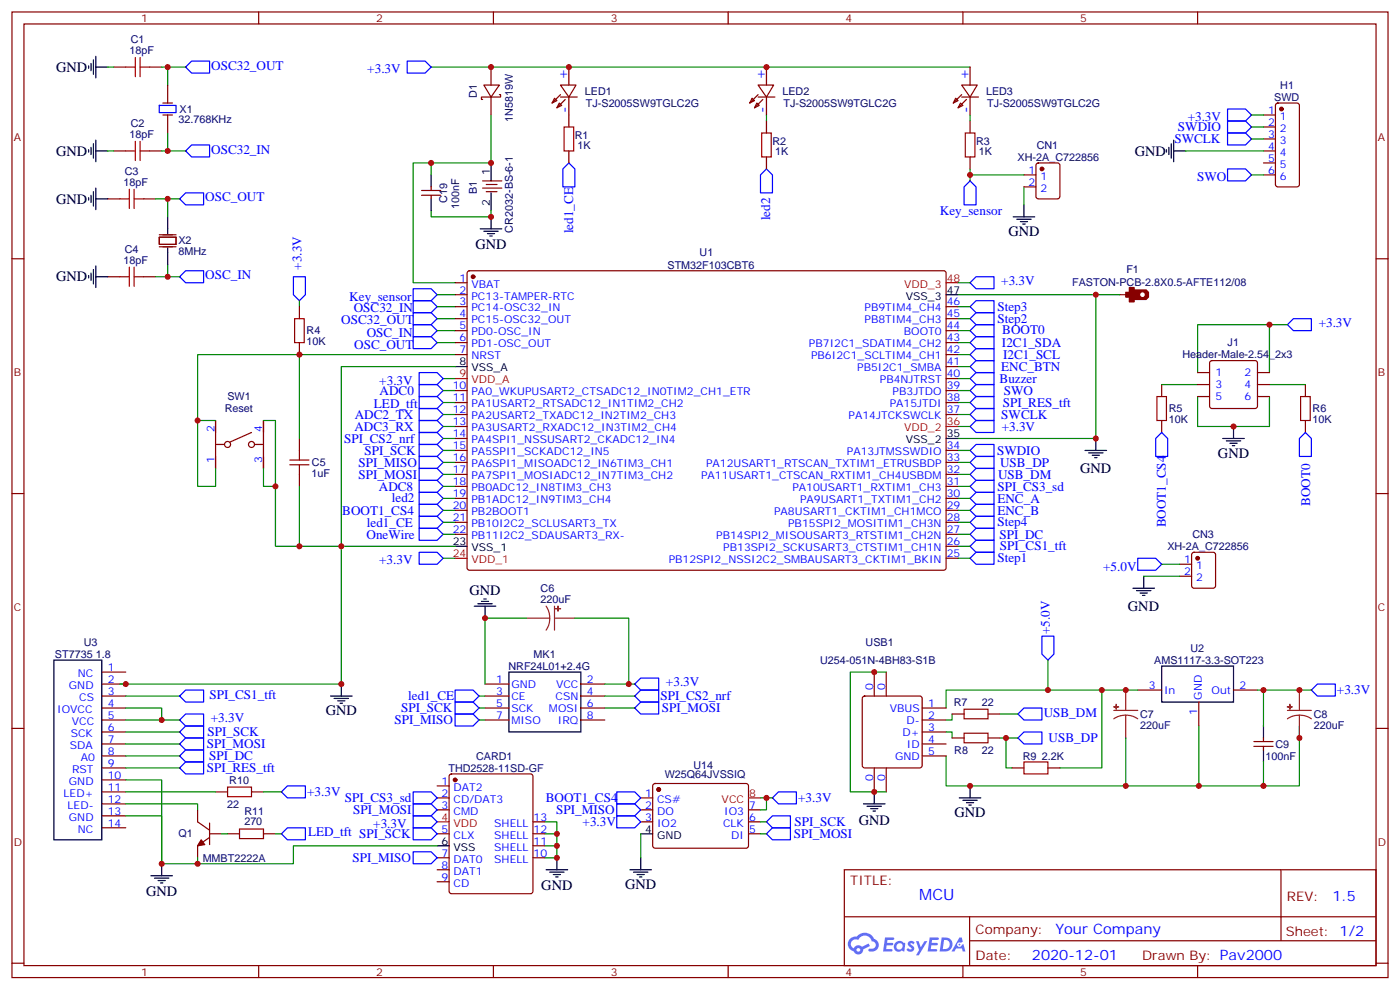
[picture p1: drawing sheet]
<svg xmlns="http://www.w3.org/2000/svg" width="412mm" height="292mm" viewBox="0 0 412 292" stroke-linecap="round" stroke-linejoin="round" font-family="sans-serif">
<g fill="none" stroke="#870000" stroke-width=".35">
<path d="M3.5 3.5h405.4v284.4h-405.4zM7.1 7.1h398.2v277.2h-398.2zM76.2 3.5v3.6M145.3 3.5v3.6M214.5 3.5v3.6M283.6 3.5v3.6M352.8 3.5v3.6M3.5 76.2h3.6M405.3 76.2h3.6M3.5 145.3h3.6M405.3 145.3h3.6M3.5 214.5h3.6"/>
<path d="M405.3 214.5h3.6M248.7 256.1h156.6v28.2h-156.6zM377.3 256.1v20.9M248.7 270h156.5M285.6 277h119.6M285.6 270v14.1M3.5 283.6h3.6M76.2 284.3v3.6M145.3 284.3v3.6M214.5 284.3v3.6M283.6 284.3v3.6M352.8 284.3v3.6"/>
<path d="M405.3 283.6h3.6"/>
</g>
<g fill="#5487ff">
<path d="M267.7 277.3a1.22 1.22 0 0 1 1.7 .3l-.4 .5a.47 .47 0 0 0-.3-.4 .47 .47 0 0 0-.5 .2l.1 .3a1.14 1.14 0 0 1 .8 1.7 1.14 1.14 0 0 1-1.9 0l-.2-.2 .5-.5 .7 .4a.29 .29 0 0 0 .3-.3 .29 .29 0 0 0-.2-.3 1.04 1.04 0 0 1-.6-1.7z"/>
<path d="M260.7 276h2.4l.3 .2-.2 .5-1.8 .1-.1 .8h1.5l.3 .4-.3 .4h-1.6l-.2 1.1h1.7l.2 .3-.2 .3-2.6 .1z"/>
<path d="M273.8 276h2.4l.3 .2-.1 .5-1.8 .1-.2 .8h1.6l.3 .4-.4 .4h-1.6l-.1 1.1h1.7l.2 .3-.2 .3-2.6 .1z"/>
<path d="M282.6 276.1h.7l.3 1.2-.6 .3a.69 .69 0 0 0-1 .3 .69 .69 0 0 0 .4 1 .69 .69 0 0 0 .9-.7l.5-.2 .6 2.2h-.8l-.2-.9h-1.8l-.5 .9h-.8z"/>
<path d="M269.8 277.1h.8l.6 1.8 1.1-1.8h.9l-2.6 4.2h-.8l.9-1.5z"/>
<path d="M277.4 276.1l-.6 4.1h1.3a2.11 2.11 0 0 0 2.5-2.1 2.11 2.11 0 0 0-2.5-2zM278.1 276.8a1.39 1.39 0 0 1 1.7 1.4 1.39 1.39 0 0 1-1.8 1.3h-.3z"/>
<path d="M263.7 277.7a1.54 1.54 0 0 0-.1 2.1 1.54 1.54 0 0 0 2.2 .2l.6 .2 .3-2.3-.2-.2-.4-.1a1.49 1.49 0 0 0-2.4 .1zM264 278.7a.94 .94 0 0 1 1.8 0 .94 .94 0 0 1-1.8 0z"/>
<path d="M250.4 276.4a2.18 2.18 0 0 0 1.1 3.7 1.44 1.44 0 0 0 1.6 1 1.44 1.44 0 0 0 1.2-1.5l2-1-.5-.8-1.9 1a1.47 1.47 0 0 0-2.4 .4 1.39 1.39 0 0 1-.7-1.9 1.39 1.39 0 0 1 2-.5 2.12 2.12 0 0 1 2.2-1.3 2.12 2.12 0 0 1 1.9 1.7 1.14 1.14 0 0 1 1.1 1.4 1.14 1.14 0 0 1-1.7 .8 .43 .43 0 0 0-.5 .3 .43 .43 0 0 0 .4 .5 1.98 1.98 0 0 0 2.5-1.2 1.98 1.98 0 0 0-1.2-2.5 3.1 3.1 0 0 0-5.3-.7l-.9 .1zM252.3 279.7a.55 .55 0 0 1 1.1 0 .55 .55 0 0 1-1.1 0z"/>
<circle cx="282.6" cy="278.1" r=".26"/>
</g>
<g fill="none" stroke="#870000" stroke-width=".35">
<path d="M33.5 19.8h3.5M44.1 19.8h3.5M167.6 19.8v5.2M225.8 19.8v5.2M285.8 19.8v5.2M48 30.3h2.8M48 33.9h2.8M49.4 25v5.3M49.4 33.9v5.3M163.3 28.9l.7 .7-1.4 .7zM164.7 30.3l.8 .7-1.5 .8zM165.1 25h4.6l-2.1 3.6z"/>
<path d="M165.1 27.9l-2.5 2.4M165.1 28.6h4.9M166.5 29.3l-2.5 2.5M167.6 28.6v8.8M221.5 28.9l.7 .7-1.4 .7zM223 30.3l.7 .7-1.5 .8zM223.3 25h4.6l-2.1 3.6zM223.3 28.6h4.9M223.3 27.9l-2.5 2.4M224.7 29.3l-2.5 2.5M225.8 28.6v5.3M225.8 35.6v3.6"/>
<path d="M281.5 28.9l.7 .7-1.4 .7zM282.9 30.3l.7 .7-1.4 .8zM283.3 25h4.6l-2.1 3.6zM283.3 28.6h4.9M283.3 27.9l-2.5 2.4M284.7 29.3l-2.5 2.5M285.8 28.6v5.3M285.8 35.6v3.6M372.2 33.9h3.5M372.2 37.4h3.5M375.9 30.5l.5-.2h5.7l.6 .5 .1 23.5-.5 .7h-5.9l-.6-.4-.1-23.6zM31.7 58.6h3.6"/>
<path d="M33.5 44.4h3.5M42.3 58.6h3.6M44.1 44.4h3.5M142.2 53.3h5.6M142.2 55.4h5.6M143.2 54.3h3.2M143.2 56.4h3.2M167.6 44.4v3.6M225.8 46.2v3.5M285.8 46.2v3.5M372.2 44.4h3.5M372.2 40.9h3.5"/>
<path d="M372.2 48h3.5M372.2 51.5h3.5M46.9 69.8h5v2.2h-5zM46.9 72.7h5M46.9 69.1h5M137.8 79.9l.5-.2 140 .1 .4 .6-.1 87.1-.6 .4h-140l-.4-.7v-86.8zM31.7 81.5h3.6M42.3 81.5h3.6M88.2 90.3v3.5M134.1 83.3h3.5M134.1 86.8h3.5M134.1 90.3h3.5"/>
<path d="M134.1 93.8h3.5M134.1 97.4h3.5M278.7 90.3h3.5M278.7 93.8h3.5M278.7 97.4h3.5M329.8 86.8h2.2M88.2 100.9v3.5M134.1 100.9h3.5M134.1 104.4h3.5M134.1 115h3.5M134.1 118.5h3.5M278.7 100.9h3.5"/>
<path d="M278.7 104.4h3.5M278.7 115h3.5M278.7 118.5h3.5M278.7 111.5h3.5M278.7 107.9h3.5M342.2 113.2v3.6M352.8 109.7h3.5M352.8 113.2h3.5M352.8 116.8h3.5M356.5 106.4l.5-.2h12.7l.5 .2 .2 .5v12.7l-.2 .5-.5 .2h-12.7l-.5-.2-.2-.5v-12.7zM370.4 109.7h3.5M370.4 113.2h3.5"/>
<path d="M370.4 116.8h3.5M384.5 113.2v3.6M63.5 123.8v14.1M63.5 130.9h2.5M74.1 127.4l-6.4 2.8M75.1 130.9h2.5M77.6 123.8v14.1M88.2 129.1v3.5M88.2 139.7v3.5M134.1 122.1h3.5M134.1 125.6h3.5M134.1 129.1h3.5"/>
<path d="M134.1 132.6h3.5M134.1 136.2h3.5M134.1 139.7h3.5M278.7 122.1h3.5M278.7 132.6h3.5M278.7 136.2h3.5M278.7 139.7h3.5M342.2 123.8v3.6M384.5 123.8v3.6M134.1 143.2h3.5M134.1 146.8h3.5M134.1 150.3h3.5"/>
<path d="M134.1 153.8h3.5M134.1 157.3h3.5M278.7 143.2h3.5M278.7 146.8h3.5M278.7 150.3h3.5M278.7 153.8h3.5M278.7 157.3h3.5M278.7 164.4h3.5M278.7 160.9h3.5M30 197.9h7M257.5 197.9v7.1M261.1 197.9v7.1"/>
<path d="M30 219.1h7M30 215.5h7M30 212h7M30 208.5h7M30 205h7M30 201.4h7M142.9 212h7M142.9 208.5h7M142.9 205h7M142.9 201.4h7M171.1 212h7.1M171.1 208.5h7.1"/>
<path d="M171.1 205h7.1M171.1 201.4h7.1M254.2 205.2l.5-.2h16.2l.5 .2 .2 .5v19.7l-.2 .5-.5 .2h-16.2l-.5-.2-.2-.5v-19.7zM271.6 219.1h7.1M271.6 215.5h7.1M271.6 212h7.1M271.6 208.5h7.1M280.5 210.3h3.5M280.5 217.3h3.5M291 210.3h3.6M291 217.3h3.6M335.1 203.2h7.1"/>
<path d="M353.1 206.7v7.1M363.4 203.2h7M369.4 219.8h5.6M369.4 218.4h5.6M372.2 217.3v1.1M372.2 219.8v1M30 236.7h7M30 233.2h7M30 229.7h7M30 226.1h7M30 222.6h7M58.2 238.5v3.5l3.5 2.5"/>
<path d="M63.5 233.2h3.5M74.1 233.2h3.5M128.8 231.4h3.5M128.8 235h3.5M128.8 238.5h3.5M132.5 228.1l.5-.2h23.3l.5 .2 .2 .5v33.9l-.2 .5-.5 .2h-23.3l-.5-.3-.2-.4v-33.9zM257.5 226.1v7.1M261.1 226.1v7.1M271.6 222.6h7.1M298.1 226.1h3.5M308.7 226.1h3.5M30 243.8h7"/>
<path d="M30 240.2h7M61.7 242.4v6.3M61.7 246.6l-3.5 2.5v3.5M61.7 245.5h3.6M67 245.5h3.6M77.6 245.5h3.5M128.8 245.5h3.5M128.8 252.6h3.5M128.8 256.1h3.5M128.8 259.6h3.5M157 245.5h3.5M157 252.6h3.5"/>
<path d="M157 249.1h3.5M157 242h3.5"/>
<circle cx="67" cy="130.9" r=".88"/>
<circle cx="74.1" cy="130.9" r=".88"/>
</g>
<g fill="#870000" stroke="#870000" stroke-width=".35">
<path d="M59.3 247.3l1 1.4-2.1 .4z"/>
<path d="M333.4 85.4h4.2l.7 .7v1.4l-.7 .7h-4.2z"/>
<circle cx="139.3" cy="81.5" r=".53"/>
<circle cx="134.1" cy="229.7" r=".53"/>
<circle cx="377.5" cy="32.1" r=".53"/>
</g>
<g fill="none" stroke="#000" stroke-width=".35">
<path d="M26.1 19.4v.7M26.8 18.7v2.1M27.5 17.6v4.3M28.2 16.6v6.3M28.2 19.8h3.5M26.1 44.1v.7M26.1 58.2v.7M26.8 43.4v2.1M26.8 57.5v2.1M27.5 42.3v4.3M27.5 56.4v4.3M28.2 58.6h3.5"/>
<path d="M28.2 41.3v6.3M28.2 55.4v6.3M28.2 44.4h3.5M144.6 48v5.3M144.6 56.8v5.3M343.6 44.1v.7M344.3 43.4v2.1M345 42.3v4.3M345.7 44.4h3.5M345.7 41.3v6.3M27.5 79.4v4.2M28.2 78.3v6.4"/>
<path d="M49.4 63.9v4.9M49.4 73v5M141.5 67.4h6.3M142.5 68.1h4.3M143.6 68.8h2.1M144.3 69.5h.7M144.6 63.9v3.5M298.4 63.9h6.4M299.5 64.6h4.2M300.6 65.3h2.1M301.3 66h.7M301.6 60.3v3.6"/>
<path d="M26.1 81.1v.7M26.8 80.4v2.1M28.2 81.5h3.5M278.7 86.8h3.5M134.1 107.9h3.5M278.7 129.1h3.5M319.6 132.6h6.4M320.7 133.3h4.2M321.7 134.1h2.1M322.4 134.8h.7M322.8 129.1v3.5M360.2 129.1h6.3"/>
<path d="M361.2 129.8h4.3M362.3 130.5h2.1M363 131.2h.7M363.4 125.6v3.5M134.1 160.9h3.5M139.7 178.5h6.3M140.8 177.8h4.2M141.8 177.1h2.1M142.5 176.4h.7M142.9 178.5v3.5M15.9 194.4h14.1v52.9h-14.1zM149.9 197.9h21.2v17.6h-21.2z"/>
<path d="M342.2 196.1h21.2v10.6h-21.2zM97.4 205h6.3M98.4 205.7h4.3M99.5 206.4h2.1M100.2 207.1h.7M100.5 201.4v3.6M372.2 213.8v3.5M254.4 236.7h6.3M255.4 237.4h4.2M256.5 238.1h2.1M257.2 238.8h.7M257.5 233.2v3.5"/>
<path d="M282.6 235h6.3M283.6 235.7h4.3M284.7 236.4h2.1M285.4 237.1h.7M285.8 231.4v3.6M372.2 220.8v3.6M44.4 257.9h6.4M45.5 258.6h4.2M46.6 259.3h2.1M47.3 260h.7M47.6 254.4v3.5M128.8 249.1h3.5"/>
<path d="M160.9 256.1h6.3M161.9 256.8h4.3M163 257.5h2.1M163.7 258.2h.7M164 252.6v3.5"/>
</g>
<path d="M278.7 83.3h3.5M134.1 111.5h3.5M278.7 125.6h3.5M134.1 164.4h3.5M128.8 242h3.5" fill="none" stroke="#f00" stroke-width=".35"/>
<g fill="none" stroke="#00f" stroke-width=".35">
<path d="M54.7 19.8l1.7-1.8h5.3v3.5h-5.3zM119.9 18h5.3l1.8 1.8-1.8 1.7h-5.3zM361.6 39.2h5.3l1.8 1.7-1.8 1.8h-5.3zM361.6 35.6h5.3l1.8 1.8-1.8 1.8h-5.3zM361.6 32.1h5.3l1.8 1.8-1.8 1.7h-5.3zM52.9 58.6l1.8-1.8h5.3v3.5h-5.3zM54.7 44.4l1.7-1.7h5.3v3.5h-5.3zM167.6 48l1.7 1.7v5.3h-3.5v-5.3zM225.8 49.7l1.7 1.8v5.3h-3.5v-5.3zM285.8 53.3l1.7 1.7v5.3h-3.5v-5.3zM361.6 49.7h5.3l1.8 1.8-1.8 1.8h-5.3zM52.9 81.5l1.8-1.8h5.3v3.6h-5.3z"/>
<path d="M86.4 81.5h3.6v5.3l-1.8 1.7-1.8-1.7zM121.7 99.1h5.3l1.8 1.8-1.8 1.8h-5.3zM121.7 95.6h5.3l1.8 1.8-1.8 1.7h-5.3zM121.7 88.5h5.3l1.8 1.8-1.8 1.8h-5.3zM121.7 92.1h5.3l1.8 1.7-1.8 1.8h-5.3zM121.7 85h5.3l1.8 1.8-1.8 1.7h-5.3zM285.8 93.8l1.7-1.7h5.3v3.5h-5.3zM287.5 81.5h5.3v3.5h-5.3l-1.7-1.7zM287.5 95.6h5.3v3.5h-5.3l-1.7-1.7zM287.5 88.5h5.3v3.6h-5.3l-1.7-1.8zM379.2 95.6l1.8-1.8h5.3v3.6h-5.3zM123.5 116.8h5.3l1.7 1.7-1.7 1.8h-5.3z"/>
<path d="M123.5 109.7h5.3l1.7 1.8-1.7 1.7h-5.3zM123.5 113.2h5.3l1.7 1.8-1.7 1.8h-5.3zM285.8 118.5l1.7-1.7h5.3v3.5h-5.3zM285.8 100.9l1.7-1.8h5.3v3.6h-5.3zM285.8 111.5l1.7-1.8h5.3v3.5h-5.3zM287.5 113.2h5.3v3.6h-5.3l-1.7-1.8zM287.5 102.7h5.3v3.5h-5.3l-1.7-1.8zM287.5 106.2h5.3v3.5h-5.3l-1.7-1.8zM123.5 130.9h5.3l1.7 1.7-1.7 1.8h-5.3zM123.5 134.4h5.3l1.7 1.8-1.7 1.7h-5.3zM123.5 137.9h5.3l1.7 1.8-1.7 1.8h-5.3zM123.5 127.4h5.3l1.7 1.7-1.7 1.8h-5.3z"/>
<path d="M123.5 123.8h5.3l1.7 1.8-1.7 1.8h-5.3zM123.5 120.3h5.3l1.7 1.8-1.7 1.7h-5.3zM285.8 125.6l1.7-1.8h5.3v3.6h-5.3zM285.8 132.6l1.7-1.7h5.3v3.5h-5.3zM287.5 120.3h5.3v3.5h-5.3l-1.7-1.7zM287.5 137.9h5.3v3.6h-5.3l-1.7-1.8zM287.5 134.4h5.3v3.5h-5.3l-1.7-1.7zM342.2 127.4l1.8 1.7v5.3h-3.6v-5.3zM384.5 127.4l1.8 1.7v5.3h-3.5v-5.3zM123.5 148.5h5.3l1.7 1.8-1.7 1.7h-5.3zM123.5 141.5h5.3l1.7 1.7-1.7 1.8h-5.3zM123.5 152h5.3l1.7 1.8-1.7 1.8h-5.3z"/>
<path d="M123.5 145h5.3l1.7 1.8-1.7 1.7h-5.3zM123.5 155.6h5.3l1.7 1.7-1.7 1.8h-5.3zM285.8 157.3l1.7-1.7h5.3v3.5h-5.3zM285.8 143.2l1.7-1.7h5.3v3.5h-5.3zM285.8 150.3l1.7-1.8h5.3v3.5h-5.3zM287.5 152h5.3v3.6h-5.3l-1.7-1.8zM287.5 159.1h5.3v3.5h-5.3l-1.7-1.7zM287.5 145h5.3v3.5h-5.3l-1.7-1.7zM123.5 162.6h5.3l1.7 1.8-1.7 1.8h-5.3zM285.8 164.4l1.7-1.8h5.3v3.6h-5.3zM306.9 187.3h3.5v5.3l-1.7 1.8-1.8-1.8zM52.9 212l1.8-1.7h5.3v3.5h-5.3z"/>
<path d="M52.9 215.5l1.8-1.7h5.3v3.5h-5.3zM52.9 219.1l1.8-1.8h5.3v3.5h-5.3zM54.7 203.2h5.3v3.5h-5.3l-1.8-1.7zM134.1 206.7h5.2l1.8 1.8-1.8 1.8h-5.2zM134.1 210.3h5.2l1.8 1.7-1.8 1.8h-5.2zM187 201.4l1.7-1.7h5.3v3.5h-5.3zM187 208.5l1.7-1.8h5.3v3.6h-5.3zM187 205l1.7-1.8h5.3v3.5h-5.3zM299.9 210.3l1.7-1.8h5.3v3.5h-5.3zM299.9 217.3l1.7-1.8h5.3v3.6h-5.3zM388.1 201.4h5.2v3.6h-5.2l-1.8-1.8zM52.9 226.1l1.8-1.7h5.3v3.5h-5.3z"/>
<path d="M52.9 222.6l1.8-1.8h5.3v3.6h-5.3zM82.9 233.2l1.8-1.8h5.3v3.6h-5.3zM121.7 236.7h5.3l1.8 1.8-1.8 1.7h-5.3zM121.7 233.2h5.3l1.8 1.8-1.8 1.7h-5.3zM82.9 245.5l1.8-1.7h5.3v3.5h-5.3zM121.7 240.2h5.3l1.8 1.8-1.8 1.8h-5.3zM121.7 243.8h5.3l1.8 1.7-1.8 1.8h-5.3zM121.7 250.8h5.3l1.8 1.8-1.8 1.8h-5.3z"/>
</g>
<g fill="none" stroke="#008700" stroke-width=".35">
<path d="M31.7 19.8h1.8M47.6 19.8h1.8v5.2M49.4 19.8h5.3M127 19.8h158.8M49.4 39.2v5.2h-1.8M144.6 33.9v14.1h-22.9v35.3h12.4M225.8 33.9v1.7M285.8 33.9v1.7M368.7 33.9h3.5M368.7 37.4h3.5M31.7 44.4h1.8M45.9 58.6h3.5v5.3"/>
<path d="M49.4 44.4h5.3M49.4 58.6h3.5M285.8 51.5h15.8M285.8 49.7v3.6M301.6 55v5.3M349.2 44.4h23M368.7 40.9h3.5M368.7 51.5h3.5M49.4 78v3.5h-3.5M127 62.1v1.8h17.6v-1.8M49.4 81.5h3.5M88.2 88.5v1.8"/>
<path d="M128.8 97.4h5.3M128.8 93.8h5.3M128.8 90.3h5.3M128.8 86.8h5.3M282.2 86.8h40.6v42.3h-40.6M282.2 83.3h3.6M282.2 97.4h3.6M373.9 95.6h5.3M88.2 104.4h-30v19.4M128.8 100.9h5.3M130.5 111.5h3.6M130.5 115h3.6"/>
<path d="M134.1 107.9h-33.6v53h33.6M134.1 104.4h-45.9v24.7M282.2 111.5h3.6M282.2 100.9h3.6M282.2 115h3.6M282.2 104.4h3.6M282.2 118.5h3.6M282.2 107.9h3.6M342.2 113.2h10.6M352.8 116.8v8.8h21.1v-8.8M352.8 109.7v-14.1h21.1v14.1M373.9 113.2h10.6"/>
<path d="M63.5 123.8h-5.3v19.4h5.3v-5.3M77.6 123.8h3.5v37.1h7.1M77.6 137.9v5.3h3.5M130.5 125.6h3.6M130.5 132.6h3.6M130.5 136.2h3.6M130.5 139.7h3.6M130.5 122.1h3.6M130.5 129.1h3.6M282.2 125.6h3.6M282.2 132.6h3.6M282.2 136.2h3.6"/>
<path d="M282.2 139.7h3.6M282.2 122.1h3.6M88.2 143.2v17.7h12.3v40.5h-65.2M130.5 150.3h3.6M130.5 143.2h3.6M130.5 153.8h3.6M130.5 146.8h3.6M130.5 157.3h3.6M282.2 143.2h3.6M282.2 153.8h3.6M130.5 164.4h3.6M282.2 164.4h3.6"/>
<path d="M155.2 182h-12.3v19.4M169.3 182h15.9v19.4M261.1 197.9h-10.6v35.3h10.6M308.7 194.4v8.8M37 208.5h10.6v3.5M37 205h15.9M37 215.5h15.9M37 219.1h15.9M37 212h15.9M141.1 212h1.8M141.1 208.5h1.8M178.2 201.4h8.8"/>
<path d="M178.2 208.5h8.8M278.7 215.5h1.8v1.8M280.5 210.3v1.7h-1.8M294.6 210.3h5.3M294.6 217.3h5.3M296.3 217.3v8.8h1.8M324.6 203.2v22.9h-12.4M331.6 217.3v14.1M335.1 203.2h-56.4v5.3M353.1 213.8v17.6h-74.4v-8.8M370.4 203.2h15.9M372.2 203.2v10.6"/>
<path d="M382.8 213.8v17.6h-29.7M37 229.7h10.6v24.7M37 236.7h21.2v1.8M37 226.1h15.9M37 222.6h15.9M37 233.2h26.5M372.2 224.4v7M37 240.2h10.6v14.2M58.2 252.6v1.8h-10.6M128.8 249.1h-42.4v5.3h-28.2M160.5 242h3.5v3.5h-3.5M164 245.5v3.6h-3.5"/>
<path d="M164 249.1v3.5h-3.5"/>
</g>
<g fill="none" stroke="#a10000" stroke-width=".35">
<path d="M37 19.8h2.9M39.9 16.9v5.7M41.3 19.8h2.8M41.3 16.9v5.7M166.2 37.4h2.8v7h-2.8zM224.4 39.2h2.8v7h-2.8zM284.3 39.2h2.9v7h-2.9zM35.3 58.6h2.8M37 44.4h2.9M38.1 55.7v5.7M39.5 58.6h2.8M39.5 55.7v5.7"/>
<path d="M39.9 41.6v5.7M41.3 41.6v5.7M41.3 44.4h2.8M38.1 78.7v5.6M39.5 78.7v5.6M35.3 81.5h2.8M39.5 81.5h2.8M86.8 93.8h2.8v7.1h-2.8zM340.8 116.8h2.8v7h-2.8zM383.1 116.8h2.8v7h-2.8zM85.4 135.5h5.6M85.4 136.9h5.6"/>
<path d="M88.2 132.6v2.9M88.2 136.9v2.8M284 208.8h7v2.9h-7zM284 215.9h7v2.8h-7zM67 231.8h7.1v2.8h-7.1zM301.6 224.4h7.1v3.5h-7.1zM70.6 244.1h7v2.8h-7z"/>
</g>
<path d="M46.9 31.1h4.9l.1 2-4.9 .1z" fill="none" stroke="#00c" stroke-width=".35"/>
<g fill="none" stroke="#8c2424" stroke-width=".35">
<path d="M160.9 178.5l.8 1.7 .2 1.8M163.3 178.5v7.1M155.2 182h6.7M161.9 182l-.2 1.9-.8 1.7M163.3 182h6M328.1 209.2h7M331.6 210.6l1.9 .2 1.6 .9M331.6 210.6l-1.8 .2-1.7 .9M331.6 203.2v6M331.6 210.6v6.7M379.2 209.2h7.1M382.8 210.6l1.8 .2 1.7 .9"/>
<path d="M382.8 210.6l-1.9 .2-1.7 .9M382.8 203.2v6M382.8 210.6v6.7"/>
</g>
<g fill="#8c2424" stroke="#8c2424" stroke-width=".35">
<path d="M328.1 208.1l1.4 .1z"/>
<path d="M328.8 207.4v1.4z"/>
<path d="M379.2 208.1l1.4 .1z"/>
<path d="M379.9 207.4l.1 1.4z"/>
<path d="M164.4 178.5v1.4z"/>
<path d="M163.7 179.2h1.4z"/>
</g>
<circle cx="336.5" cy="86.8" r=".86" fill="#fff" stroke="#870000" stroke-width=".35"/>
<g fill="#870000" stroke="#870000" stroke-width=".35">
<path d="M332.7 84.7h1.4v4.2h-1.4z"/>
<path d="M331.6 86.1h1.1v1.4h-1.1z"/>
<circle cx="306.9" cy="49.7" r=".53"/>
<circle cx="352.8" cy="164.4" r=".53"/>
<circle cx="194" cy="232.5" r=".53"/>
</g>
<g fill="none" stroke="#008700" stroke-width=".35">
<path d="M127 48v3.5M282.2 90.3h3.6M282.2 93.8h3.6M322.8 86.8h7M130.5 118.5h3.6M282.2 150.3h3.6M282.2 146.8h3.6M282.2 157.3h3.6M282.2 160.9h3.6M336.9 169.7h10.6M342.2 166.2h5.3M141.1 205h1.8"/>
<path d="M178.2 205h8.8M77.6 233.2h5.3M224 235h3.5M225.8 235v3.5h-1.8M65.3 245.5h1.7M81.1 245.5h1.8M188.7 245.5v7.1M224 245.5h1.8M224 242h1.8"/>
</g>
<g fill="none" stroke="#870000" stroke-width=".35">
<path d="M144.6 19.8v5.2M142.5 25h4.6l-2.5 3.6zM144.6 28.6h-2.8v.7h.4M144.6 28.6v5.3M147.1 27.9h.4v.7h-2.9M124.2 57.5h5.6M124.2 56.1h5.6M127 55v1.1M127 57.5v1.1M301.6 51.5h3.6M301.6 55h3.6M305.4 48.2l.5-.2h5.6l.7 .4v9.5l-.5 .6-5.8 .1-.7-.5v-9.4z"/>
<path d="M347.5 166.2h3.5M347.5 169.7h3.5M351.2 162.8l.5-.2h5.7l.6 .5 .1 9.4-.5 .7h-5.9l-.6-.4-.1-9.5zM188.7 235h3.6M188.7 238.5h3.6M192.5 230.9l.5-.2 27.1 .1 .4 .6-.1 17.9-.6 .5-27.1-.1-.4-.6v-17.7zM220.5 238.5h3.5M188.7 242h3.6M220.5 242h3.5M220.5 245.5h3.5"/>
</g>
<path d="M335.1 164.4h5.3l1.8 1.8-1.8 1.7h-5.3zM134.1 203.2h5.2l1.8 1.8-1.8 1.7h-5.2zM181.7 236.7h5.3l1.7 1.8-1.7 1.7h-5.3zM181.7 233.2h5.3l1.7 1.8-1.7 1.7h-5.3zM227.5 235l1.8-1.8h5.3v3.5h-5.3zM181.7 240.2h5.3l1.7 1.8-1.7 1.8h-5.3zM225.8 242l1.7-1.8h5.3v3.6h-5.3zM225.8 245.5l1.7-1.7h5.3v3.5h-5.3z" fill="none" stroke="#00f" stroke-width=".35"/>
<g fill="none" stroke="#000" stroke-width=".35">
<path d="M127 51.5v3.5M127 58.6v3.5M333.7 173.2h6.4M334.8 173.9h4.2M335.8 174.6h2.2M336.5 175.3h.8M336.9 169.7v3.5M185.6 256.1h6.3M186.6 256.8h4.3M187.7 257.5h2.1M188.4 258.2h.7M188.7 245.5h3.6"/>
<path d="M188.7 252.6v3.5"/>
</g>
<path d="M220.5 235h3.5" fill="none" stroke="#f00" stroke-width=".35"/>
<g fill="#c00">
<circle cx="49.4" cy="19.8" r=".88"/>
<circle cx="47.6" cy="254.4" r=".88"/>
<circle cx="363.4" cy="125.6" r=".88"/>
<circle cx="373.9" cy="95.6" r=".88"/>
<circle cx="353.1" cy="231.4" r=".88"/>
<circle cx="296.3" cy="217.3" r=".88"/>
<circle cx="324.6" cy="203.2" r=".88"/>
<circle cx="372.2" cy="203.2" r=".88"/>
<circle cx="372.2" cy="231.4" r=".88"/>
<circle cx="100.5" cy="160.9" r=".88"/>
<circle cx="37" cy="201.4" r=".88"/>
<circle cx="100.5" cy="201.4" r=".88"/>
<circle cx="49.4" cy="44.4" r=".88"/>
<circle cx="49.4" cy="58.6" r=".88"/>
<circle cx="49.4" cy="81.5" r=".88"/>
<circle cx="88.2" cy="104.4" r=".88"/>
<circle cx="88.2" cy="160.9" r=".88"/>
<circle cx="81.1" cy="143.2" r=".88"/>
<circle cx="58.2" cy="123.8" r=".88"/>
<circle cx="322.8" cy="129.1" r=".88"/>
<circle cx="167.6" cy="19.8" r=".88"/>
<circle cx="308.7" cy="203.2" r=".88"/>
<circle cx="164" cy="245.5" r=".88"/>
<circle cx="164" cy="249.1" r=".88"/>
<circle cx="164" cy="252.6" r=".88"/>
<circle cx="285.8" cy="231.4" r=".88"/>
<circle cx="257.5" cy="197.9" r=".88"/>
<circle cx="257.5" cy="233.2" r=".88"/>
<circle cx="331.6" cy="203.2" r=".88"/>
<circle cx="382.8" cy="203.2" r=".88"/>
<circle cx="382.8" cy="217.3" r=".88"/>
<circle cx="331.6" cy="231.4" r=".88"/>
<circle cx="142.9" cy="182" r=".88"/>
<circle cx="185.2" cy="201.4" r=".88"/>
<circle cx="47.6" cy="212" r=".88"/>
<circle cx="225.8" cy="19.8" r=".88"/>
<circle cx="285.8" cy="51.5" r=".88"/>
<circle cx="322.8" cy="86.8" r=".88"/>
<circle cx="58.2" cy="254.4" r=".88"/>
<circle cx="225.8" cy="234.9" r=".88"/>
<circle cx="144.6" cy="19.8" r=".88"/>
<circle cx="144.6" cy="48" r=".88"/>
<circle cx="127" cy="48" r=".88"/>
<circle cx="144.6" cy="63.9" r=".88"/>
</g>
<text font-size="4.6" fill="#00f" x="270.8" y="265.1">MCU</text>
<g font-size="4.2">
<text x="16.5" y="21.1">GND</text>
<text x="16.5" y="45.9">GND</text>
<text x="334.3" y="45.9">GND</text>
<text x="16.5" y="59.9">GND</text>
<text x="297" y="69.5">GND</text>
<text x="140.1" y="73.4">GND</text>
<text x="16.5" y="82.9">GND</text>
<text x="358.8" y="134.8">GND</text>
<text x="318.1" y="139.3">GND</text>
<text x="138.3" y="175.2">GND</text>
<text x="332.3" y="179.9">GND</text>
<text x="96" y="210.6">GND</text>
<text x="252.9" y="242.8">GND</text>
<text x="281.2" y="240.6">GND</text>
<text x="43" y="264">GND</text>
<text x="159.5" y="262.2">GND</text>
<text x="184.1" y="261.8">GND</text>
</g>
<g font-size="4.2" fill="#00f">
<text x="167.2" y="23.6" transform="rotate(-90 167.2 23.6)">+</text>
<text x="225.4" y="23.6" transform="rotate(-90 225.4 23.6)">+</text>
<text x="285.4" y="23.6" transform="rotate(-90 285.4 23.6)">+</text>
<text x="167.6" y="33.3" transform="rotate(-90 167.6 33.3)">-</text>
<text x="225.8" y="33.3" transform="rotate(-90 225.8 33.3)">-</text>
<text x="285.8" y="33.3" transform="rotate(-90 285.8 33.3)">-</text>
<text x="392.5" y="265.4">1.5</text>
<text x="310.9" y="274.9">Your Company</text>
<text x="304" y="282.7">2020-12-01</text>
</g>
<g font-size="3.9" fill="#00f">
<text x="62.2" y="20.5">OSC32_OUT</text>
<text x="108.2" y="21.6">+3.3V</text>
<text x="349.9" y="35.7">+3.3V</text>
<text x="347" y="38.7">SWDIO</text>
<text x="62.2" y="45.2">OSC32_IN</text>
<text x="345.9" y="42.1">SWCLK</text>
<text x="352.6" y="53.2">SWO</text>
<text x="60.4" y="59.3">OSC_OUT</text>
<text x="226.8" y="64.8" transform="rotate(-90 226.8 64.8)">led2</text>
<text x="276.9" y="63.3">Key_sensor</text>
<text x="168.9" y="68.7" transform="rotate(-90 168.9 68.7)">led1_CE</text>
<text x="60.4" y="82.3">OSC_IN</text>
<text x="88.8" y="79.4" transform="rotate(-90 88.8 79.4)">+3.3V</text>
<text x="295" y="84">+3.3V</text>
<text x="102.9" y="88.5">Key_sensor</text>
<text x="100.5" y="95.5">OSC32_OUT</text>
<text x="104.2" y="92">OSC32_IN</text>
<text x="293.8" y="95">Step2</text>
<text x="293.8" y="91.5">Step3</text>
<text x="108" y="99.1">OSC_IN</text>
<text x="295.2" y="98.5">BOOT0</text>
<text x="388.4" y="96.3">+3.3V</text>
<text x="104.3" y="102.7">OSC_OUT</text>
<text x="295.2" y="102.2">I2C1_SDA</text>
<text x="295.5" y="105.7">I2C1_SCL</text>
<text x="111.7" y="113.3">+3.3V</text>
<text x="294.4" y="112.8">Buzzer</text>
<text x="294.9" y="109.3">ENC_BTN</text>
<text x="111.8" y="116.3">ADC0</text>
<text x="295.4" y="119.8">SPI_RES_tft</text>
<text x="295.7" y="116.3">SWO</text>
<text x="104.5" y="123.3">ADC2_TX</text>
<text x="110.1" y="120.2">LED_tft</text>
<text x="295" y="123.4">SWCLK</text>
<text x="101.4" y="130.4">SPI_CS2_nrf</text>
<text x="104.4" y="126.8">ADC3_RX</text>
<text x="295.1" y="126.9">+3.3V</text>
<text x="105.6" y="137.4">SPI_MISO</text>
<text x="107.4" y="133.9">SPI_SCK</text>
<text x="293.7" y="133.9">SWDIO</text>
<text x="294.6" y="137.4">USB_DP</text>
<text x="105.6" y="140.9">SPI_MOSI</text>
<text x="294" y="140.9">USB_DM</text>
<text x="111.6" y="144.5">ADC8</text>
<text x="115.4" y="147.8">led2</text>
<text x="293.8" y="144.5">SPI_CS3_sd</text>
<text x="293.8" y="148">ENC_A</text>
<text x="385.9" y="149" transform="rotate(-90 385.9 149)">BOOT0</text>
<text x="100.8" y="151.5">BOOT1_CS4</text>
<text x="108.1" y="155.1">led1_CE</text>
<text x="293.8" y="151.5">ENC_B</text>
<text x="293.8" y="155">Step4</text>
<text x="343.5" y="155.3" transform="rotate(-90 343.5 155.3)">BOOT1_CS4</text>
<text x="108" y="158.6">OneWire</text>
<text x="294.4" y="158.6">SPI_DC</text>
<text x="111.7" y="166.2">+3.3V</text>
<text x="293.8" y="165.6">Step1</text>
<text x="294.6" y="162.1">SPI_CS1_tft</text>
<text x="325" y="168">+5.0V</text>
<text x="309.3" y="186.8" transform="rotate(-90 309.3 186.8)">+5.0V</text>
<text x="196.2" y="202.1">+3.3V</text>
<text x="61.7" y="205.8">SPI_CS1_tft</text>
<text x="118.2" y="209.8">SPI_SCK</text>
<text x="120.2" y="206.2">led1_CE</text>
<text x="194.5" y="206.3">SPI_CS2_nrf</text>
<text x="195" y="209.7">SPI_MOSI</text>
<text x="393.8" y="204.4">+3.3V</text>
<text x="62.1" y="212.7">+3.3V</text>
<text x="116.2" y="213.3">SPI_MISO</text>
<text x="307.4" y="211">USB_DM</text>
<text x="60.9" y="220.3">SPI_MOSI</text>
<text x="61.1" y="216.8">SPI_SCK</text>
<text x="308.9" y="218.5">USB_DP</text>
<text x="60.9" y="227.4">SPI_RES_tft</text>
<text x="61.6" y="223.9">SPI_DC</text>
<text x="90.5" y="234.5">+3.3V</text>
<text x="101.6" y="236.2">SPI_CS3_sd</text>
<text x="104" y="239.8">SPI_MOSI</text>
<text x="160.8" y="236.2">BOOT1_CS4</text>
<text x="163.8" y="239.7">SPI_MISO</text>
<text x="235.1" y="236.2">+3.3V</text>
<text x="110" y="243.8">+3.3V</text>
<text x="171.6" y="243.3">+3.3V</text>
<text x="234" y="243.2">SPI_SCK</text>
<text x="90.7" y="246.3">LED_tft SPI_SCK</text>
<text x="233.8" y="246.8">SPI_MOSI</text>
<text x="103.9" y="253.8">SPI_MISO</text>
</g>
<g font-size="3.9" fill="#800">
<text x="250.5" y="260.7">TITLE:</text>
<text x="379.1" y="265.4">REV:</text>
<text x="287.4" y="274.9">Company:</text>
<text x="378.7" y="275.5">Sheet: 1/2</text>
<text x="287.4" y="282.6">Date:</text>
<text x="336.4" y="282.7">Drawn By: Pav2000</text>
</g>
<g font-size="3.2" fill="#800">
<text x="41.6" y="6.5">1</text>
<text x="110.8" y="6.5">2</text>
<text x="179.9" y="6.5">3</text>
<text x="249.1" y="6.5">4</text>
<text x="318.2" y="6.5">5</text>
<text x="4.1" y="41.6">A</text>
<text x="405.9" y="41.6">A</text>
<text x="4.1" y="110.8">B</text>
<text x="405.9" y="110.8">B</text>
<text x="4.1" y="179.9">C</text>
<text x="405.9" y="179.9">C</text>
<text x="4.1" y="249.1">D</text>
<text x="405.9" y="249.1">D</text>
<text x="41.6" y="287.3">1</text>
<text x="110.8" y="287.3">2</text>
<text x="179.9" y="287.3">3</text>
<text x="249.1" y="287.3">4</text>
<text x="318.2" y="287.3">5</text>
</g>
<g font-size="3.2" fill="#000080">
<text x="38.1" y="15.9">18pF</text>
<text x="38.5" y="12.7">C1</text>
<text x="140.5" y="28.9" transform="rotate(-90 140.5 28.9)">D1</text>
<text x="172.3" y="27.9">LED1</text>
<text x="230.5" y="27.9">LED2</text>
<text x="290.5" y="27.9">LED3</text>
<text x="375.3" y="29.6">SWD</text>
<text x="377.1" y="26.2">H1</text>
<text x="52.9" y="33.2">X1</text>
<text x="151.1" y="35.9" transform="rotate(-90 151.1 35.9)">1N5819W</text>
<text x="172.6" y="31.4">TJ-S2005SW9TGLC2G</text>
<text x="230.8" y="31.4">TJ-S2005SW9TGLC2G</text>
<text x="290.8" y="31.4">TJ-S2005SW9TGLC2G</text>
<text x="38.1" y="40.6">18pF</text>
<text x="38.5" y="37.4">C2</text>
<text x="52.6" y="36.3">32.768KHz</text>
<text x="169.3" y="40.9">R1</text>
<text x="170.1" y="43.9">1K</text>
<text x="227.5" y="42.7">R2</text>
<text x="228.3" y="45.6">1K</text>
<text x="287.5" y="42.7">R3</text>
<text x="288.3" y="45.6">1K</text>
<text x="299.8" y="47.3">XH-2A_C722856</text>
<text x="305.4" y="43.8">CN1</text>
<text x="36.7" y="51.5">C3</text>
<text x="36.4" y="54.7">18pF</text>
<text x="131.7" y="59.8" transform="rotate(-90 131.7 59.8)">C19</text>
<text x="140.5" y="57" transform="rotate(-90 140.5 57)">B1</text>
<text x="135.2" y="61.5" transform="rotate(-90 135.2 61.5)">100nF</text>
<text x="52.6" y="72">X2</text>
<text x="151.1" y="68.5" transform="rotate(-90 151.1 68.5)">CR2032-BS-6-1</text>
<text x="36.4" y="77.6">18pF</text>
<text x="36.7" y="74.4">C4</text>
<text x="52.6" y="75.1">8MHz</text>
<text x="206.1" y="75.5">U1</text>
<text x="196.6" y="79.1">STM32F103CBT6</text>
<text x="331.8" y="80.5">F1</text>
<text x="315.8" y="84.3">FASTON-PCB-2.8X0.5-AFTE112/08</text>
<text x="90.3" y="101.6">10K</text>
<text x="90.3" y="98.4">R4</text>
<text x="361.6" y="102">J1</text>
<text x="348.3" y="105.5">Header-Male-2.54_2x3</text>
<text x="67" y="117.8">SW1</text>
<text x="66.2" y="121.4">Reset</text>
<text x="344.3" y="124.7">10K</text>
<text x="344.3" y="121.4">R5</text>
<text x="386.6" y="124.7">10K</text>
<text x="386.6" y="121.4">R6</text>
<text x="91.9" y="137.3">C5</text>
<text x="91.7" y="140.5">1uF</text>
<text x="343.9" y="161.9">XH-2A_C722856</text>
<text x="351.3" y="158.5">CN3</text>
<text x="159.3" y="177.4">220uF</text>
<text x="159.3" y="174.3">C6</text>
<text x="24.7" y="190.1">U3</text>
<text x="255" y="190.2">USB1</text>
<text x="350.7" y="191.9">U2</text>
<text x="16.2" y="193.7">ST7735 1.8</text>
<text x="149.8" y="197.3">NRF24L01+2.4G</text>
<text x="157.2" y="193.7">MK1</text>
<text x="241.6" y="195.5">U254-051N-4BH83-S1B</text>
<text x="340" y="195.4">AMS1117-3.3-SOT223</text>
<text x="281" y="207.8">R7</text>
<text x="289.2" y="207.8">22</text>
<text x="335.8" y="214.6">220uF</text>
<text x="335.8" y="211.4">C7</text>
<text x="387" y="214.6">220uF</text>
<text x="387" y="211.4">C8</text>
<text x="281.1" y="221.9">R8</text>
<text x="289.2" y="221.9">22</text>
<text x="375.7" y="220.2">C9</text>
<text x="132.1" y="227.2">THD2528-11SD-GF</text>
<text x="140.2" y="223.7">CARD1</text>
<text x="204.3" y="226.4">U14</text>
<text x="301.3" y="223.7">R9</text>
<text x="306.9" y="223.7">2.2K</text>
<text x="372.8" y="223.7">100nF</text>
<text x="67.5" y="230.8">R10</text>
<text x="195.8" y="229">W25Q64JVSSIQ</text>
<text x="67" y="237.9">22</text>
<text x="72" y="239.9">R11</text>
<text x="72" y="243.1">270</text>
<text x="52.6" y="246.6">Q1</text>
<text x="59.7" y="253.7">MMBT2222A</text>
</g>
<g font-size="3.2" fill="#00f">
<text x="373.5" y="33.5">1</text>
<text x="377" y="35.3">1</text>
<text x="373.5" y="37">2</text>
<text x="373.5" y="40.6">3</text>
<text x="377" y="38.8">2</text>
<text x="373.5" y="44.1">4</text>
<text x="373.5" y="47.6">5</text>
<text x="377" y="42.3">3</text>
<text x="377" y="45.9">4</text>
<text x="303" y="51.2">1</text>
<text x="306.5" y="52.9">1</text>
<text x="373.5" y="51.2">6</text>
<text x="377" y="49.4">5</text>
<text x="377" y="52.9">6</text>
<text x="303" y="54.7">2</text>
<text x="306.5" y="56.4">2</text>
<text x="135.4" y="82.9">1</text>
<text x="135.4" y="86.4">2</text>
<text x="135.4" y="90">3</text>
<text x="138.9" y="84.7">VBAT</text>
<text x="138.9" y="88.2">PC13-TAMPER-RTC</text>
<text x="278.9" y="90">46</text>
<text x="135.4" y="93.5">4</text>
<text x="138.9" y="91.7">PC14-OSC32_IN</text>
<text x="138.9" y="95.2">PC15-OSC32_OUT</text>
<text x="254.7" y="95.2">PB8TIM4_CH3</text>
<text x="254.7" y="91.7">PB9TIM4_CH4</text>
<text x="278.9" y="93.5">45</text>
<text x="135.4" y="97">5</text>
<text x="135.4" y="100.5">6</text>
<text x="138.9" y="98.8">PD0-OSC_IN</text>
<text x="266.2" y="98.8">BOOT0</text>
<text x="278.9" y="100.5">43</text>
<text x="278.9" y="97">44</text>
<text x="135.4" y="104.1">7</text>
<text x="138.9" y="102.3">PD1-OSC_OUT</text>
<text x="138.9" y="105.8">NRST</text>
<text x="238.3" y="102.3">PB7I2C1_SDATIM4_CH2</text>
<text x="238.9" y="105.8">PB6I2C1_SCLTIM4_CH1</text>
<text x="278.9" y="107.6">41</text>
<text x="278.9" y="104.1">42</text>
<text x="252.5" y="109.4">PB5I2C1_SMBA</text>
<text x="259.2" y="112.9">PB4NJTRST</text>
<text x="278.9" y="111.1">40</text>
<text x="358.1" y="110.8">1</text>
<text x="366.6" y="110.8">2</text>
<text x="133.4" y="114.7">10</text>
<text x="133.4" y="118.2">11</text>
<text x="138.9" y="116.4">PA0_WKUPUSART2_CTSADC12_IN0TIM2_CH1_ETR</text>
<text x="138.9" y="119.9">PA1USART2_RTSADC12_IN1TIM2_CH2</text>
<text x="262.1" y="119.9">PA15JTDI</text>
<text x="262.9" y="116.4">PB3JTDO</text>
<text x="278.9" y="118.2">38</text>
<text x="278.9" y="114.7">39</text>
<text x="358.1" y="114.3">3</text>
<text x="358.1" y="117.8">5</text>
<text x="366.6" y="114.3">4</text>
<text x="366.6" y="117.8">6</text>
<text x="133.4" y="121.7">12</text>
<text x="133.4" y="125.2">13</text>
<text x="138.9" y="123.5">PA2USART2_TXADC12_IN2TIM2_CH3</text>
<text x="250" y="123.5">PA14JTCKSWCLK</text>
<text x="278.9" y="121.7">37</text>
<text x="63.1" y="127.4" transform="rotate(-90 63.1 127.4)">2</text>
<text x="77.3" y="127.4" transform="rotate(-90 77.3 127.4)">4</text>
<text x="133.4" y="128.8">14</text>
<text x="138.9" y="127">PA3USART2_RXADC12_IN3TIM2_CH4</text>
<text x="138.9" y="130.5">PA4SPI1_NSSUSART2_CKADC12_IN4</text>
<text x="63.1" y="136.4" transform="rotate(-90 63.1 136.4)">1</text>
<text x="77.3" y="136.4" transform="rotate(-90 77.3 136.4)">3</text>
<text x="133.4" y="132.3">15</text>
<text x="133.4" y="135.8">16</text>
<text x="138.9" y="134.1">PA5SPI1_SCKADC12_IN5</text>
<text x="138.9" y="137.6">PA6SPI1_MISOADC12_IN6TIM3_CH1</text>
<text x="208" y="137.6">PA12USART1_RTSCAN_TXTIM1_ETRUSBDP</text>
<text x="249.5" y="134.1">PA13JTMSSWDIO</text>
<text x="278.9" y="135.8">33</text>
<text x="278.9" y="132.3">34</text>
<text x="133.4" y="139.3">17</text>
<text x="133.4" y="142.9">18</text>
<text x="138.9" y="141.1">PA7SPI1_MOSIADC12_IN7TIM3_CH2</text>
<text x="206.5" y="141.1">PA11USART1_CTSCAN_RXTIM1_CH4USBDM</text>
<text x="278.9" y="142.9">31</text>
<text x="278.9" y="139.3">32</text>
<text x="133.4" y="146.4">19</text>
<text x="133.4" y="149.9">20</text>
<text x="138.9" y="144.6">PB0ADC12_IN8TIM3_CH3</text>
<text x="138.9" y="148.2">PB1ADC12_IN9TIM3_CH4</text>
<text x="233.4" y="144.6">PA10USART1_RXTIM1_CH3</text>
<text x="235.7" y="148.2">PA9USART1_TXTIM1_CH2</text>
<text x="278.9" y="149.9">29</text>
<text x="278.9" y="146.4">30</text>
<text x="133.4" y="153.5">21</text>
<text x="138.9" y="151.7">PB2BOOT1</text>
<text x="138.9" y="155.2">PB10I2C2_SCLUSART3_TX</text>
<text x="228" y="151.7">PA8USART1_CKTIM1_CH1MCO</text>
<text x="232.2" y="155.2">PB15SPI2_MOSITIM1_CH3N</text>
<text x="278.9" y="153.5">28</text>
<text x="133.4" y="157">22</text>
<text x="138.9" y="158.7">PB11I2C2_SDAUSART3_RX-</text>
<text x="211" y="158.7">PB14SPI2_MISOUSART3_RTSTIM1_CH2N</text>
<text x="278.9" y="160.5">26</text>
<text x="278.9" y="157">27</text>
<text x="197" y="165.8">PB12SPI2_NSSI2C2_SMBAUSART3_CKTIM1_BKIN</text>
<text x="213.1" y="162.3">PB13SPI2_SCKUSART3_CTSTIM1_CH1N</text>
<text x="278.9" y="164">25</text>
<text x="348.8" y="165.8">1</text>
<text x="352.3" y="167.6">1</text>
<text x="348.8" y="169.3">2</text>
<text x="352.3" y="171.1">2</text>
<text x="31.7" y="197.6">1</text>
<text x="20.3" y="202.8">GND</text>
<text x="22.9" y="199.3">NC</text>
<text x="31.7" y="201.1">2</text>
<text x="146.2" y="201.1">1</text>
<text x="150.6" y="202.5">GND</text>
<text x="163.8" y="202.5">VCC</text>
<text x="172.9" y="201.1">2</text>
<text x="257.2" y="203.2" transform="rotate(-90 257.2 203.2)">0</text>
<text x="260.7" y="203.2" transform="rotate(-90 260.7 203.2)">0</text>
<text x="338.4" y="202.8">3</text>
<text x="365.1" y="202.8">2</text>
<text x="16.9" y="209.9">IOVCC</text>
<text x="23.3" y="206.4">CS</text>
<text x="31.7" y="208.1">4</text>
<text x="31.7" y="204.6">3</text>
<text x="146.2" y="204.6">3</text>
<text x="146.2" y="208.1">5</text>
<text x="150.6" y="206">CE</text>
<text x="150.6" y="209.6">SCK</text>
<text x="161.7" y="209.6">MOSI</text>
<text x="163.6" y="206">CSN</text>
<text x="172.9" y="204.6">4</text>
<text x="172.9" y="208.1">6</text>
<text x="262.1" y="209.6">VBUS</text>
<text x="273.4" y="208.1">1</text>
<text x="342.9" y="204.3">In</text>
<text x="354" y="206" transform="rotate(-90 354 206)">GND</text>
<text x="356.9" y="204.3">Out</text>
<text x="21.2" y="213.4">VCC</text>
<text x="31.7" y="215.2">6</text>
<text x="31.7" y="211.7">5</text>
<text x="146.2" y="211.7">7</text>
<text x="150.6" y="213.1">MISO</text>
<text x="164.4" y="213.1">IRQ</text>
<text x="172.9" y="211.7">8</text>
<text x="267" y="213.1">D-</text>
<text x="273.4" y="211.7">2</text>
<text x="273.4" y="215.2">3</text>
<text x="352.6" y="210.5" transform="rotate(-90 352.6 210.5)">1</text>
<text x="20.6" y="220.5">SDA</text>
<text x="20.8" y="217">SCK</text>
<text x="31.7" y="218.7">7</text>
<text x="265.9" y="216.6">D+</text>
<text x="267.2" y="220.1">ID</text>
<text x="273.4" y="218.7">4</text>
<text x="21.2" y="227.5">RST</text>
<text x="23.9" y="224">A0</text>
<text x="31.7" y="225.8">9</text>
<text x="31.7" y="222.3">8</text>
<text x="263.7" y="223.7">GND</text>
<text x="273.4" y="222.3">5</text>
<text x="20.3" y="231.1">GND</text>
<text x="31.7" y="232.8">11</text>
<text x="31.7" y="229.3">10</text>
<text x="130.1" y="231.1">1</text>
<text x="133.6" y="232.8">DAT2</text>
<text x="257.2" y="229.9" transform="rotate(-90 257.2 229.9)">0</text>
<text x="260.7" y="229.9" transform="rotate(-90 260.7 229.9)">0</text>
<text x="18.7" y="234.6">LED+</text>
<text x="19.9" y="238.1">LED-</text>
<text x="31.7" y="239.9">13</text>
<text x="31.7" y="236.4">12</text>
<text x="130.1" y="234.6">2</text>
<text x="130.1" y="238.1">3</text>
<text x="133.6" y="236.4">CD/DAT3</text>
<text x="133.6" y="239.9">CMD</text>
<text x="190.1" y="234.6">1</text>
<text x="190.1" y="238.1">2</text>
<text x="193.6" y="236.4">CS#</text>
<text x="193.6" y="239.9">DO</text>
<text x="213.3" y="239.9">IO3</text>
<text x="220.7" y="238.1">7</text>
<text x="20.3" y="241.7">GND</text>
<text x="22.9" y="245.2">NC</text>
<text x="31.7" y="243.4">14</text>
<text x="130.1" y="245.2">5</text>
<text x="145.6" y="243.4">SHELL</text>
<text x="157.2" y="245.2">12</text>
<text x="157.2" y="241.7">13</text>
<text x="190.1" y="241.7">3</text>
<text x="193.6" y="243.4">IO2</text>
<text x="213" y="243.4">CLK</text>
<text x="220.7" y="245.2">5</text>
<text x="220.7" y="241.7">6</text>
<text x="133.6" y="246.9">CLX</text>
<text x="145.6" y="250.5">SHELL</text>
<text x="145.6" y="246.9">SHELL</text>
<text x="157.2" y="248.7">11</text>
<text x="215.4" y="246.9">DI</text>
<text x="130.1" y="252.2">7</text>
<text x="130.1" y="255.8">8</text>
<text x="133.6" y="254">DAT0</text>
<text x="133.6" y="257.5">DAT1</text>
<text x="145.6" y="254">SHELL</text>
<text x="157.2" y="252.2">10</text>
<text x="130.1" y="259.3">9</text>
<text x="133.6" y="261.1">CD</text>
</g>
<g font-size="3.2">
<text x="144.3" y="51.5" transform="rotate(-90 144.3 51.5)">1</text>
<text x="144.3" y="60.6" transform="rotate(-90 144.3 60.6)">2</text>
<text x="266.9" y="88.2">VSS_3</text>
<text x="278.9" y="86.4">47</text>
<text x="135.4" y="107.6">8</text>
<text x="138.9" y="109.4">VSS_A</text>
<text x="266.9" y="130.5">VSS_2</text>
<text x="278.9" y="128.8">35</text>
<text x="133.4" y="160.5">23</text>
<text x="138.9" y="162.3">VSS_1</text>
<text x="190.1" y="245.2">4</text>
<text x="130.1" y="248.7">6</text>
<text x="133.6" y="250.5">VSS</text>
<text x="193.6" y="246.9">GND</text>
</g>
<g font-size="3.2" fill="#f00">
<text x="278.9" y="82.9">48</text>
<text x="266.3" y="84.7">VDD_3</text>
<text x="135.4" y="111.1">9</text>
<text x="138.9" y="112.9">VDD_A</text>
<text x="278.9" y="125.2">36</text>
<text x="266.3" y="127">VDD_2</text>
<text x="133.4" y="164">24</text>
<text x="138.9" y="165.8">VDD_1</text>
<text x="212.6" y="236.4">VCC</text>
<text x="220.7" y="234.6">8</text>
<text x="130.1" y="241.7">4</text>
<text x="133.6" y="243.4">VDD</text>
</g>
</svg>
